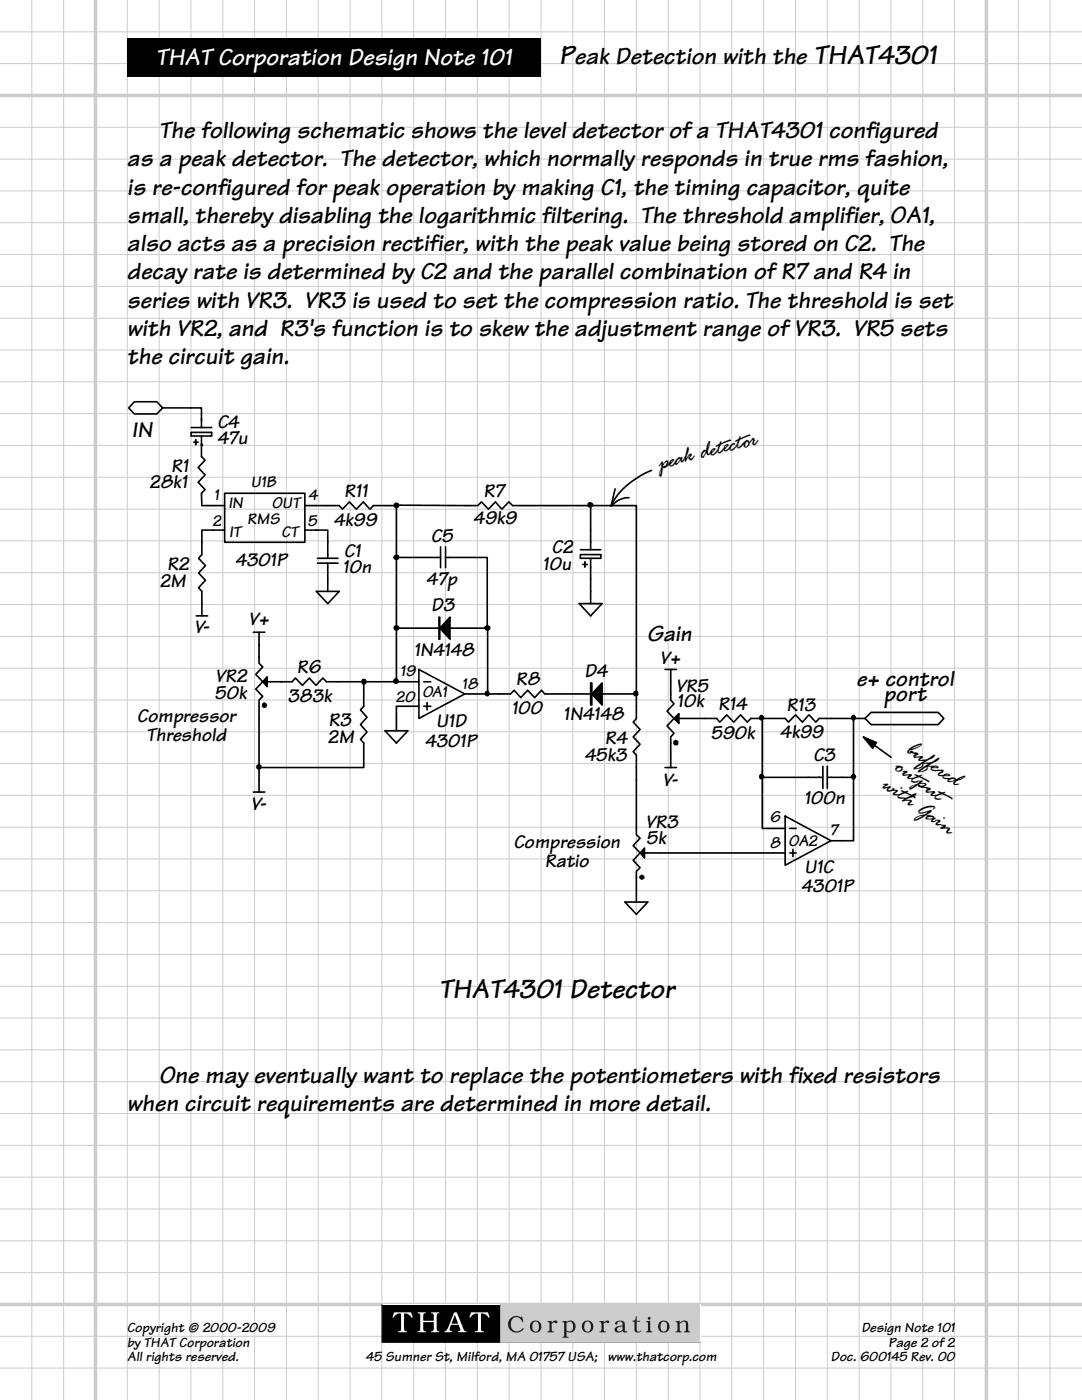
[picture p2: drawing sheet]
<svg xmlns="http://www.w3.org/2000/svg" width="216mm" height="279mm" viewBox="0 0 216 279" stroke-linecap="round" stroke-linejoin="round" font-family="sans-serif">
<g fill="none" stroke="#ccc" stroke-width=".2">
<path d="M0 6.4h215.9M0 12.7h215.9M6.3 0v279.4M12.7 0v279.4M25.4 0v279.4M31.7 0v279.4M38.1 0v279.4M44.4 0v279.4M50.8 0v279.4M57.1 0v279.4M63.5 0v279.4M69.8 0v279.4"/>
<path d="M76.2 0v279.4M82.5 0v279.4M88.9 0v279.4M95.2 0v279.4M101.6 0v279.4M107.9 0v279.4M114.3 0v279.4M120.6 0v279.4M127 0v279.4M133.3 0v279.4M139.7 0v279.4M146 0v279.4"/>
<path d="M152.4 0v279.4M158.7 0v279.4M165.1 0v279.4M171.4 0v279.4M177.8 0v279.4M184.1 0v279.4M190.5 0v279.4M203.2 0v279.4M209.5 0v279.4M0 25.4h215.9M0 31.8h215.9M0 38.1h215.9"/>
<path d="M0 44.4h215.9M0 50.8h215.9M0 57.2h215.9M0 63.5h215.9M0 69.8h215.9M0 76.2h215.9M0 82.5h215.9M0 88.9h215.9M0 95.2h215.9M0 101.6h215.9M0 107.9h215.9M0 114.3h215.9"/>
<path d="M0 120.7h215.9M0 127h215.9M0 133.3h215.9M0 139.7h215.9M0 146h215.9M0 152.4h215.9M0 158.7h215.9M0 165.1h215.9M0 171.4h215.9M0 177.8h215.9M0 184.1h215.9M0 190.5h215.9"/>
<path d="M0 196.8h215.9M0 203.2h215.9M0 209.5h215.9M0 215.9h215.9M0 222.2h215.9M0 228.6h215.9M0 234.9h215.9M0 241.3h215.9M0 247.6h215.9M0 254h215.9M0 266.7h215.9M0 273h215.9"/>
</g>
<path d="M0 19.1h215.9M19 0v279.4M196.8 0v279.4M0 260.3h215.9" fill="none" stroke="#ccc" stroke-width=".71"/>
<path d="M25.4 7.6h82.5v7.6h-82.5zM25.4 8.3h82.5v6.2h-82.5z" fill="#000"/>
<path d="M76.2 260.3h63.5v7.7h-63.5z" fill="#fff"/>
<path d="M76.2 260.3h23.6v7.6h-23.6z" fill="#000"/>
<path d="M76.2 260.3v7.6h23.6v-7.6" fill="none" stroke="#1b1b1b" stroke-width=".2"/>
<path d="M99.8 260.3h39.9v7.6h-39.9z" fill="#ccc"/>
<path d="M99.8 260.3v7.6h40" fill="none" stroke="#a8a8a8" stroke-width=".2"/>
<g fill="#fff">
<path d="M78.6 261.9h3.4l.4 1-.3 .1a1.09 1.09 0 0 0-1.5-.7l.1 3.2 .5 .2v.2h-1.8v-.2l.5-.1 .1-.1v-3.2l-.2-.2-.5 .1-.5 .4-.3 .4-.2-.1z" fill-rule="evenodd"/>
<path d="M83.3 261.9h1.7v.2l-.5 .2v1.3h2.1v-1.2l-.2-.2-.4-.1v-.2h1.7v.2l-.5 .1-.1 .5v2.7l.2 .3h.4v.2h-1.7v-.2l.4-.1 .2-.3v-1.4h-2.1v1.6l.2 .2h.3v.2h-1.7v-.2l.5-.1 .1-.3v-2.8l-.1-.3-.5-.1z" fill-rule="evenodd"/>
<path d="M90.7 262.4l.7 1.8h-1.3zM90.6 261.9l-1 2.6a1.47 1.47 0 0 1-.9 1.2v.2h1.5v-.2a.52 .52 0 0 1-.5-.4 .52 .52 0 0 1 .2-.6l.1-.3h1.5l.3 .8a.34 .34 0 0 1 0 .4 .34 .34 0 0 1-.4 .1v.2h1.6v-.2l-.5-.3-1.4-3.5z" fill-rule="evenodd"/>
<path d="M94 261.9h3.4l.3 1-.2 .1a1.32 1.32 0 0 0-1.5-.8v3.2l.1 .2 .5 .1v.2h-1.8v-.2l.4-.1 .2-.3-.1-3.2a1.27 1.27 0 0 0-1.4 .9l-.2-.1z" fill-rule="evenodd"/>
</g>
<g fill="#1b1b1b">
<path d="M101.9 263.1l.4-.3a1.47 1.47 0 0 1 1.4 0l.2 .1 .3-.2 .2 1.2h-.1l-.6-.8a1.16 1.16 0 0 0-1.3 0 1.16 1.16 0 0 0-.5 1.2l.3 .9 .6 .5a1.39 1.39 0 0 0 1.4-.5l.1-.2 .2 .1a1.7 1.7 0 0 1-2.5 .5 1.7 1.7 0 0 1-.1-2.5z" fill-rule="evenodd"/>
<path d="M106.5 263.9l.3-.2a.65 .65 0 0 1 .7 .7 1.05 1.05 0 0 1-.4 1.3h-.1a.66 .66 0 0 1-.8-.7l.1-.8zM106.1 263.8l-.3 .4a1.24 1.24 0 0 0 1.3 1.7 1.21 1.21 0 0 0 .9-1.4 1.21 1.21 0 0 0-1.5-.9z" fill-rule="evenodd"/>
<path d="M109.2 263.7l.9-.1v.4a.77 .77 0 0 1 1.1-.3v.2l-.3 .2a.48 .48 0 0 0-.8 .1v1.4l.4 .1v.2h-1.3v-.2h.3l.1-.3v-1.4l-.4-.2z" fill-rule="evenodd"/>
<path d="M113.2 264l.6-.2 .4 .3a1.34 1.34 0 0 1-.2 1.5l-.4 .1-.6-.2v-1.3zM112.2 263.7l.4 .4v2.5l-.2 .2h-.2v.2h1.3v-.2l-.4-.1-.1-1a1.1 1.1 0 0 0 1.2 .2 1.1 1.1 0 0 0 .7-1l-.3-.9-.5-.4h-.6l-.5 .3v-.3z" fill-rule="evenodd"/>
<path d="M116.9 263.8h.2a.83 .83 0 0 1 .8 1.2l-.1 .5-.4 .2a.63 .63 0 0 1-.8-.6v-.8zM116.4 263.9l-.1 .2a1.42 1.42 0 0 0 .2 1.6l.4 .2h.6a1.23 1.23 0 0 0 .9-1 1.23 1.23 0 0 0-.6-1.2l-.9-.1z" fill-rule="evenodd"/>
<path d="M119.6 263.7l.9-.1v.4a.71 .71 0 0 1 1.1-.3l-.1 .3-.3 .1a.46 .46 0 0 0-.7 .1v1.4l.4 .1v.2h-1.3v-.2h.3l.1-.3v-1.4l-.4-.2z" fill-rule="evenodd"/>
<path d="M123.3 265l.9-.3v.7l-.4 .3h-.5l-.2-.3zM122.9 263.8l-.1 .4a.2 .2 0 0 0 .2 .2 .2 .2 0 0 0 .1-.2l.1-.3 .2-.1a.61 .61 0 0 1 .8 .3v.4l-.7 .1a.67 .67 0 0 0-.8 .4 .67 .67 0 0 0 .3 .9h.7l.5-.3 .1 .1a.53 .53 0 0 0 .9 .1l-.1-.2-.3 .1-.1-.1v-1.5l-.3-.4a1.38 1.38 0 0 0-1.5 .1z" fill-rule="evenodd"/>
<path d="M126.9 262.7h.1v.9h.7v.2h-.7l.1 1.7 .3 .3 .5-.3 .1 .1a.82 .82 0 0 1-1.4-.1v-1.7h-.4v-.2l.5-.2z" fill-rule="evenodd"/>
<path d="M128.9 263.7l.9-.1v1.8l.1 .3h.3v.2h-1.3v-.2h.3l.1-.2v-1.4l-.2-.2-.2-.1zM129.3 263.1a.28 .28 0 0 1 .5 0 .28 .28 0 0 1-.5 0z" fill-rule="evenodd"/>
<path d="M132 263.9l.5-.1a.68 .68 0 0 1 .6 .7 .91 .91 0 0 1-.4 1.2h-.5a1.32 1.32 0 0 1-.2-1.8zM131.7 263.8a1.17 1.17 0 0 0 0 1.8 1.17 1.17 0 0 0 1.7-.3 1.17 1.17 0 0 0-.5-1.7h-.8z" fill-rule="evenodd"/>
<path d="M134.8 263.7l.8-.1v.4a1.04 1.04 0 0 1 1.6-.1l.1 1.7 .4 .1v.2h-1.2v-.2l.3-.1 .1-.5a1.31 1.31 0 0 0-.2-1.2 .69 .69 0 0 0-1 .3l-.1 1.3 .1 .2h.3v.2h-1.2v-.2h.2l.2-.3v-1.3l-.2-.2-.2-.1z" fill-rule="evenodd"/>
</g>
<g fill="none" stroke="#000" stroke-width=".33">
<path d="M26.8 80.2h4.5l1.1 1.2-1.1 1.2h-4.5l-1.1-1.2zM32.4 81.4h7.8v2.4M38.1 86.3h4.1v.7h-4.1zM38.1 85.3h4.1M38.7 88.2h.8M39.1 87.8v.9M40.2 87v4.1l.7 .7-1.4 1.5 1.4 1.5-1.4 1.4 1.4 1.5-.7 .7 .1 2.5h4.5M40.2 83.6v1.7M44.8 98.4h16v9.8h-16zM122.7 97.6l-.8 3.4a4.5 4.5 0 0 1 3.6-1.7M130 93.9a15 15 0 0 0-7.9 6.8M44.8 105.8h-4.5v4.9l-.7 .7 1.4 1.5-1.4 1.4 1.4 1.5-1.4 1.5 .7 .7v4.9"/>
<path d="M60.8 100.9h6.9l.6 .7 1.4-1.4 1.4 1.4 1.4-1.4 1.3 1.4 .7-.7h4.6M60.8 105.8h4.6v5.6M63.1 118h4.6l-2.3 2.5zM63.4 111.4h4M63.4 112.4h4M65.4 112.4v5.6M78.8 100.6h.6v.5l-.3 .2-.3-.2-.2-.2zM78.8 110.9h.6l.1 .5a.43 .43 0 0 1-.6 .1 .43 .43 0 0 1-.1-.6zM79.1 111.3h8.8M87.9 109.1v4.2M88.9 111.3h8.3v14M88.9 109.1v4.2"/>
<path d="M115.8 109.7h4.1M115.8 110.7h4.1v.7h-4.1zM116.3 112.6h.9M116.7 112.1v1M117.4 100.5a.43 .43 0 0 1 .7 0 .43 .43 0 0 1-.2 .6l-.5-.1zM117.9 100.9v8.8M117.9 111.4v9.1M39.1 122.9h2.3M50.5 126.2h2.3M51.7 126.2v6.2l.7 .7-1.4 1.5 1.4 1.5-1.4 1.4 1.4 1.5-.7 .7v18.4M52.4 136.1h5.9l.6-.8 1.4 1.5 1.4-1.5 1.3 1.5 1.4-1.5 .8 .8h18.4M72.6 136.1v4.8l-.7 .8 1.3 1.5-1.3 1.4 1.3 1.5-1.3 1.5 .7 .7v4.9h-21"/>
<path d="M78.8 135.6h.4l.2 .2a.49 .49 0 0 1-.6 .5l-.3-.3zM79.1 136v-35.2l16.2 .1 .8-.7 1.4 1.4 1.3-1.4 1.3 1.4 1.4-1.4 .8 .7h24.7v37.6h-6.9M83.6 133.6l9.1 4.9-9.1 4.9zM84.6 136.1h1.4M87.6 125.4h-8.5M89.8 125.4h7.5v13.1M96.8 125.1l.4-.2h.3l.2 .2v.4l-.2 .2h-.5l-.2-.2zM97 138.1h.5l.1 .3-.2 .4-.4-.1zM115.6 120.5h4.5l-2.2 2.4zM117.9 138.5h-9.2l-.6-.7-1.4 1.4-1.4-1.4-1.4 1.4-1.3-1.4-.7 .7h-9.2M127 138.5v4.9l-.7 .7 1.4 1.5-1.4 1.5 1.4 1.4-1.4 1.5 .7 .7v15.9l.7 .7-1.4 1.5 1.4 1.4-1.4 1.5 1.4 1.5-.7 .7v6.1M132.7 133.6h2.3"/>
<path d="M133.8 133.6v6.1l.7 .8-1.4 1.4 1.4 1.5-1.4 1.5 1.4 1.4-.7 .8v6.1M50.5 158.1h2.3M51.3 152.8l.6-.1 .1 .1-.1 .6-.2 .1-.3-.1zM52.5 140.5a.4 .4 0 0 1 .6 0 .4 .4 0 0 1-.1 .6 .4 .4 0 0 1-.6-.2zM76.8 145.8h4.6l-2.3 2.5zM83.6 140.9h-4.5v4.9M84.6 140.9h1.4M85.2 140.2v1.5M132.7 153.2h2.3M134.5 143.4h8.5l.6 .7 1.4-1.4 1.4 1.4 1.4-1.4 1.3 1.4 .7-.7h6.9l.6 .7 1.4-1.4 1.4 1.4 1.3-1.4 1.4 1.4 .6-.7h6.9v24.4h-4.5M134.7 147.9l.1-.1 .4 .2-.1 .5h-.5l-.1-.5zM152.1 143.4v21.9h4.6"/>
<path d="M152.1 155.1h12.1M164.2 152.9v4.4M165.1 155.1h5.2M165.1 152.9v4.4M170.3 143.4h2.3M172.6 143.4l1.2-1.2h13.4l1.1 1.2-1.1 1.2h-13.4zM172.7 147.5l5.1 3.6M127.8 174.9l.2-.2 .5 .3v.2l-.5 .3-.3-.3zM156.7 162.9l9.1 4.9-9.1 4.9zM156.7 170.2h-29M157.6 165.3h1.3M157.6 170.2h1.3"/>
<path d="M158.2 169.5v1.5M124.7 180h4.6l-2.3 2.5z"/>
<circle cx="72.6" cy="136.1" r=".42"/>
<circle cx="79.1" cy="125.3" r=".45"/>
<circle cx="126.8" cy="138.4" r=".42"/>
<circle cx="151.9" cy="143.2" r=".4"/>
<circle cx="151.9" cy="155" r=".4"/>
<circle cx="170.3" cy="155" r=".43"/>
<circle cx="170.3" cy="143.2" r=".43"/>
</g>
<path d="M53.3 135.1v1.9l-.9-.9zM87.6 123.2h.2v4.4h-.2zM89.8 123.2v4.4l-2-2.2zM117.9 136.3h.2v4.4h-.2zM120.1 136.3v4.4l-2-2.2zM134.5 143.4l1-1v2zM172.3 147.1l2.6 1.1-.8 1.2zM128.6 169.2v2l-.9-1z" fill="#000" stroke="#000" stroke-width=".33"/>
<g fill="#000">
<path d="M78.8 100.6h.6v.5l-.3 .2-.3-.2-.2-.2zM78.8 110.9h.6l.1 .5a.43 .43 0 0 1-.6 .1 .43 .43 0 0 1-.1-.6zM117.4 100.5a.43 .43 0 0 1 .7 0 .43 .43 0 0 1-.2 .6l-.5-.1zM78.8 135.6h.4l.2 .2a.49 .49 0 0 1-.6 .5l-.3-.3zM96.8 125.1l.4-.2h.3l.2 .2v.4l-.2 .2h-.5l-.2-.2zM97 138.1h.5l.1 .3-.2 .4-.4-.1zM51.3 152.8l.6-.1 .1 .1-.1 .6-.2 .1-.3-.1zM52.5 140.5a.4 .4 0 0 1 .6 0 .4 .4 0 0 1-.1 .6 .4 .4 0 0 1-.6-.2zM134.7 147.9l.1-.1 .4 .2-.1 .5h-.5l-.1-.5zM127.8 174.9l.2-.2 .5 .3v.2l-.5 .3-.3-.3z"/>
<circle cx="40.2" cy="88.7" r=".16"/>
<circle cx="40.2" cy="88.9" r=".16"/>
<circle cx="72.6" cy="136.1" r=".42"/>
<circle cx="79.1" cy="125.3" r=".45"/>
<circle cx="126.8" cy="138.4" r=".42"/>
<circle cx="151.9" cy="143.2" r=".4"/>
<circle cx="151.9" cy="155" r=".4"/>
<circle cx="170.3" cy="155" r=".43"/>
<circle cx="170.3" cy="143.2" r=".43"/>
</g>
<g font-size="5.7">
<text x="111.6" y="12.8">P</text>
<text x="162.4" y="12.8">THAT4301</text>
<text x="87.6" y="199.2">THAT4301 Detector</text>
</g>
<text font-size="4.9" fill="#fff" x="31.2" y="13">THAT Corporation Design Note 101</text>
<g font-size="4.9">
<text x="114.6" y="12.8">eak Detection with the</text>
<text x="31.7" y="27.5">The following schematic shows the level detector of a THAT4301 configure</text>
<text x="184.5" y="27.5">d</text>
<text x="25.4" y="33.2">as a peak detector. The detector, which normally responds in true rms fashion,</text>
<text x="25.4" y="38.8">is re-configured for peak operation by making C1, the timing capacitor, quite</text>
<text x="25.4" y="44.4">small, thereby disabling the logarithmic filtering. The threshold amplifier, OA1,</text>
<text x="25.4" y="50.1">also acts as a precision rectifier, with the peak value being stored on C2. The</text>
<text x="25.4" y="55.8">decay rate is determined by C2 and the parallel combination of R7 and R4 in</text>
<text x="25.4" y="61.4">series with VR3. VR3 is used to set the compression ratio. The threshold is set</text>
<text x="25.4" y="67">with VR2, and R3's function is to skew the adjustment range of VR3. VR5 sets</text>
<text x="25.4" y="72.7">the circuit gain.</text>
<text x="131.9" y="93.8" transform="rotate(-14 131.9 93.8)">peak detector</text>
<text x="178.3" y="153.8" transform="rotate(35 178.3 153.8)">output</text>
<text x="180.7" y="150.3" transform="rotate(35 180.7 150.3)">buffered</text>
<text x="175.8" y="157.2" transform="rotate(35 175.8 157.2)">with Gain</text>
<text x="25.4" y="221.7">when circuit requirements are determined in more detail.</text>
<text x="31.7" y="216">One may eventually want to replace the potentiometers with fixed resistors</text>
</g>
<g font-size="4.6">
<text x="26.3" y="87.3">IN</text>
<text x="129.1" y="127.9">Gain</text>
<text x="170.9" y="136.9">e+ control</text>
<text x="176.3" y="139.8">port</text>
</g>
<g font-size="3.9">
<text x="43.4" y="85.3">C4</text>
<text x="43.4" y="88.7">47u</text>
<text x="34.2" y="94.1">R1</text>
<text x="29.8" y="97.5">28k1</text>
<text x="68.7" y="99.1">R11</text>
<text x="96.5" y="99.1">R7</text>
<text x="66.6" y="104.9">4k99</text>
<text x="94.5" y="104.6">49k9</text>
<text x="33.3" y="113.7">R2</text>
<text x="47" y="112.9">4301P</text>
<text x="68.7" y="111.1">C1</text>
<text x="86" y="108.1">C5</text>
<text x="108.3" y="113.7">10u</text>
<text x="110.1" y="110.3">C2</text>
<text x="31.9" y="117.1">2M</text>
<text x="68.4" y="114.4">10n</text>
<text x="85.1" y="116.7">47p</text>
<text x="49.7" y="124.7">V+</text>
<text x="86" y="121.9">D3</text>
<text x="38.8" y="126.4">V-</text>
<text x="82.6" y="130.9">1N4148</text>
<text x="43" y="136.1">VR2</text>
<text x="59.2" y="134.3">R6</text>
<text x="102.9" y="136.7">R8</text>
<text x="116.6" y="135.1">D4</text>
<text x="131.7" y="132.5">V+</text>
<text x="42.9" y="139.4">50k</text>
<text x="57.4" y="140.1">383k</text>
<text x="102.1" y="142.6">100</text>
<text x="112.5" y="143.6">1N4148</text>
<text x="134.9" y="138.1">VR5</text>
<text x="135.1" y="141.2">10k</text>
<text x="143.3" y="141.6">R14</text>
<text x="156.9" y="141.8">R13</text>
<text x="27.4" y="144">Compressor</text>
<text x="29.3" y="148">Threshold</text>
<text x="65.4" y="148.2">2M</text>
<text x="65.6" y="144.9">R3</text>
<text x="84.8" y="149.1">4301P</text>
<text x="87" y="145.2">U1D</text>
<text x="120.7" y="148.4">R4</text>
<text x="141.9" y="147.5">590k</text>
<text x="155.7" y="147.3">4k99</text>
<text x="116.7" y="151.9">45k3</text>
<text x="162.3" y="151.9">C3</text>
<text x="50.1" y="161.7">V-</text>
<text x="132.3" y="156.9">V-</text>
<text x="160.5" y="160.4">100n</text>
<text x="128.9" y="165.2">VR3</text>
<text x="102.5" y="169.2">Compression</text>
<text x="108.7" y="173.1">Ratio</text>
<text x="129" y="168.5">5k</text>
<text x="159.9" y="178">4301P</text>
<text x="160.5" y="174.1">U1C</text>
</g>
<g font-size="3.3">
<text x="42.7" y="99.8">1</text>
<text x="45.6" y="101.4">IN</text>
<text x="50.1" y="97.2">U1B</text>
<text x="54.2" y="101.5">OUT</text>
<text x="61.6" y="99.8">4</text>
<text x="42.4" y="104.9">2</text>
<text x="45.7" y="107.3">IT</text>
<text x="49.3" y="104.5">RMS</text>
<text x="56.2" y="107.2">CT</text>
<text x="61.4" y="105.1">5</text>
<text x="79.9" y="134.9">19</text>
<text x="92.2" y="137.5">18</text>
<text x="79" y="140">20</text>
<text x="84.3" y="139.1">OA1</text>
<text x="153.6" y="164">6</text>
<text x="165.7" y="166.7">7</text>
<text x="153.6" y="169.3">8</text>
<text x="157.3" y="168.8">OA2</text>
</g>
<g font-size="2.8">
<text x="25.4" y="265.9">Copyright © 2000-2009</text>
<text x="25.4" y="268.8">by THAT Corporation</text>
<text x="171.9" y="265.9">Design Note 101</text>
<text x="177.3" y="268.8">Page 2 of 2</text>
<text x="25.4" y="271.7">All rights reserved.</text>
<text x="73" y="271.7">45 Sumner St, Milford, MA 01757 USA;</text>
<text x="121.3" y="271.7">www.thatcorp.com</text>
<text x="165.8" y="271.7">Doc. 600145 Rev. 00</text>
</g>
</svg>
